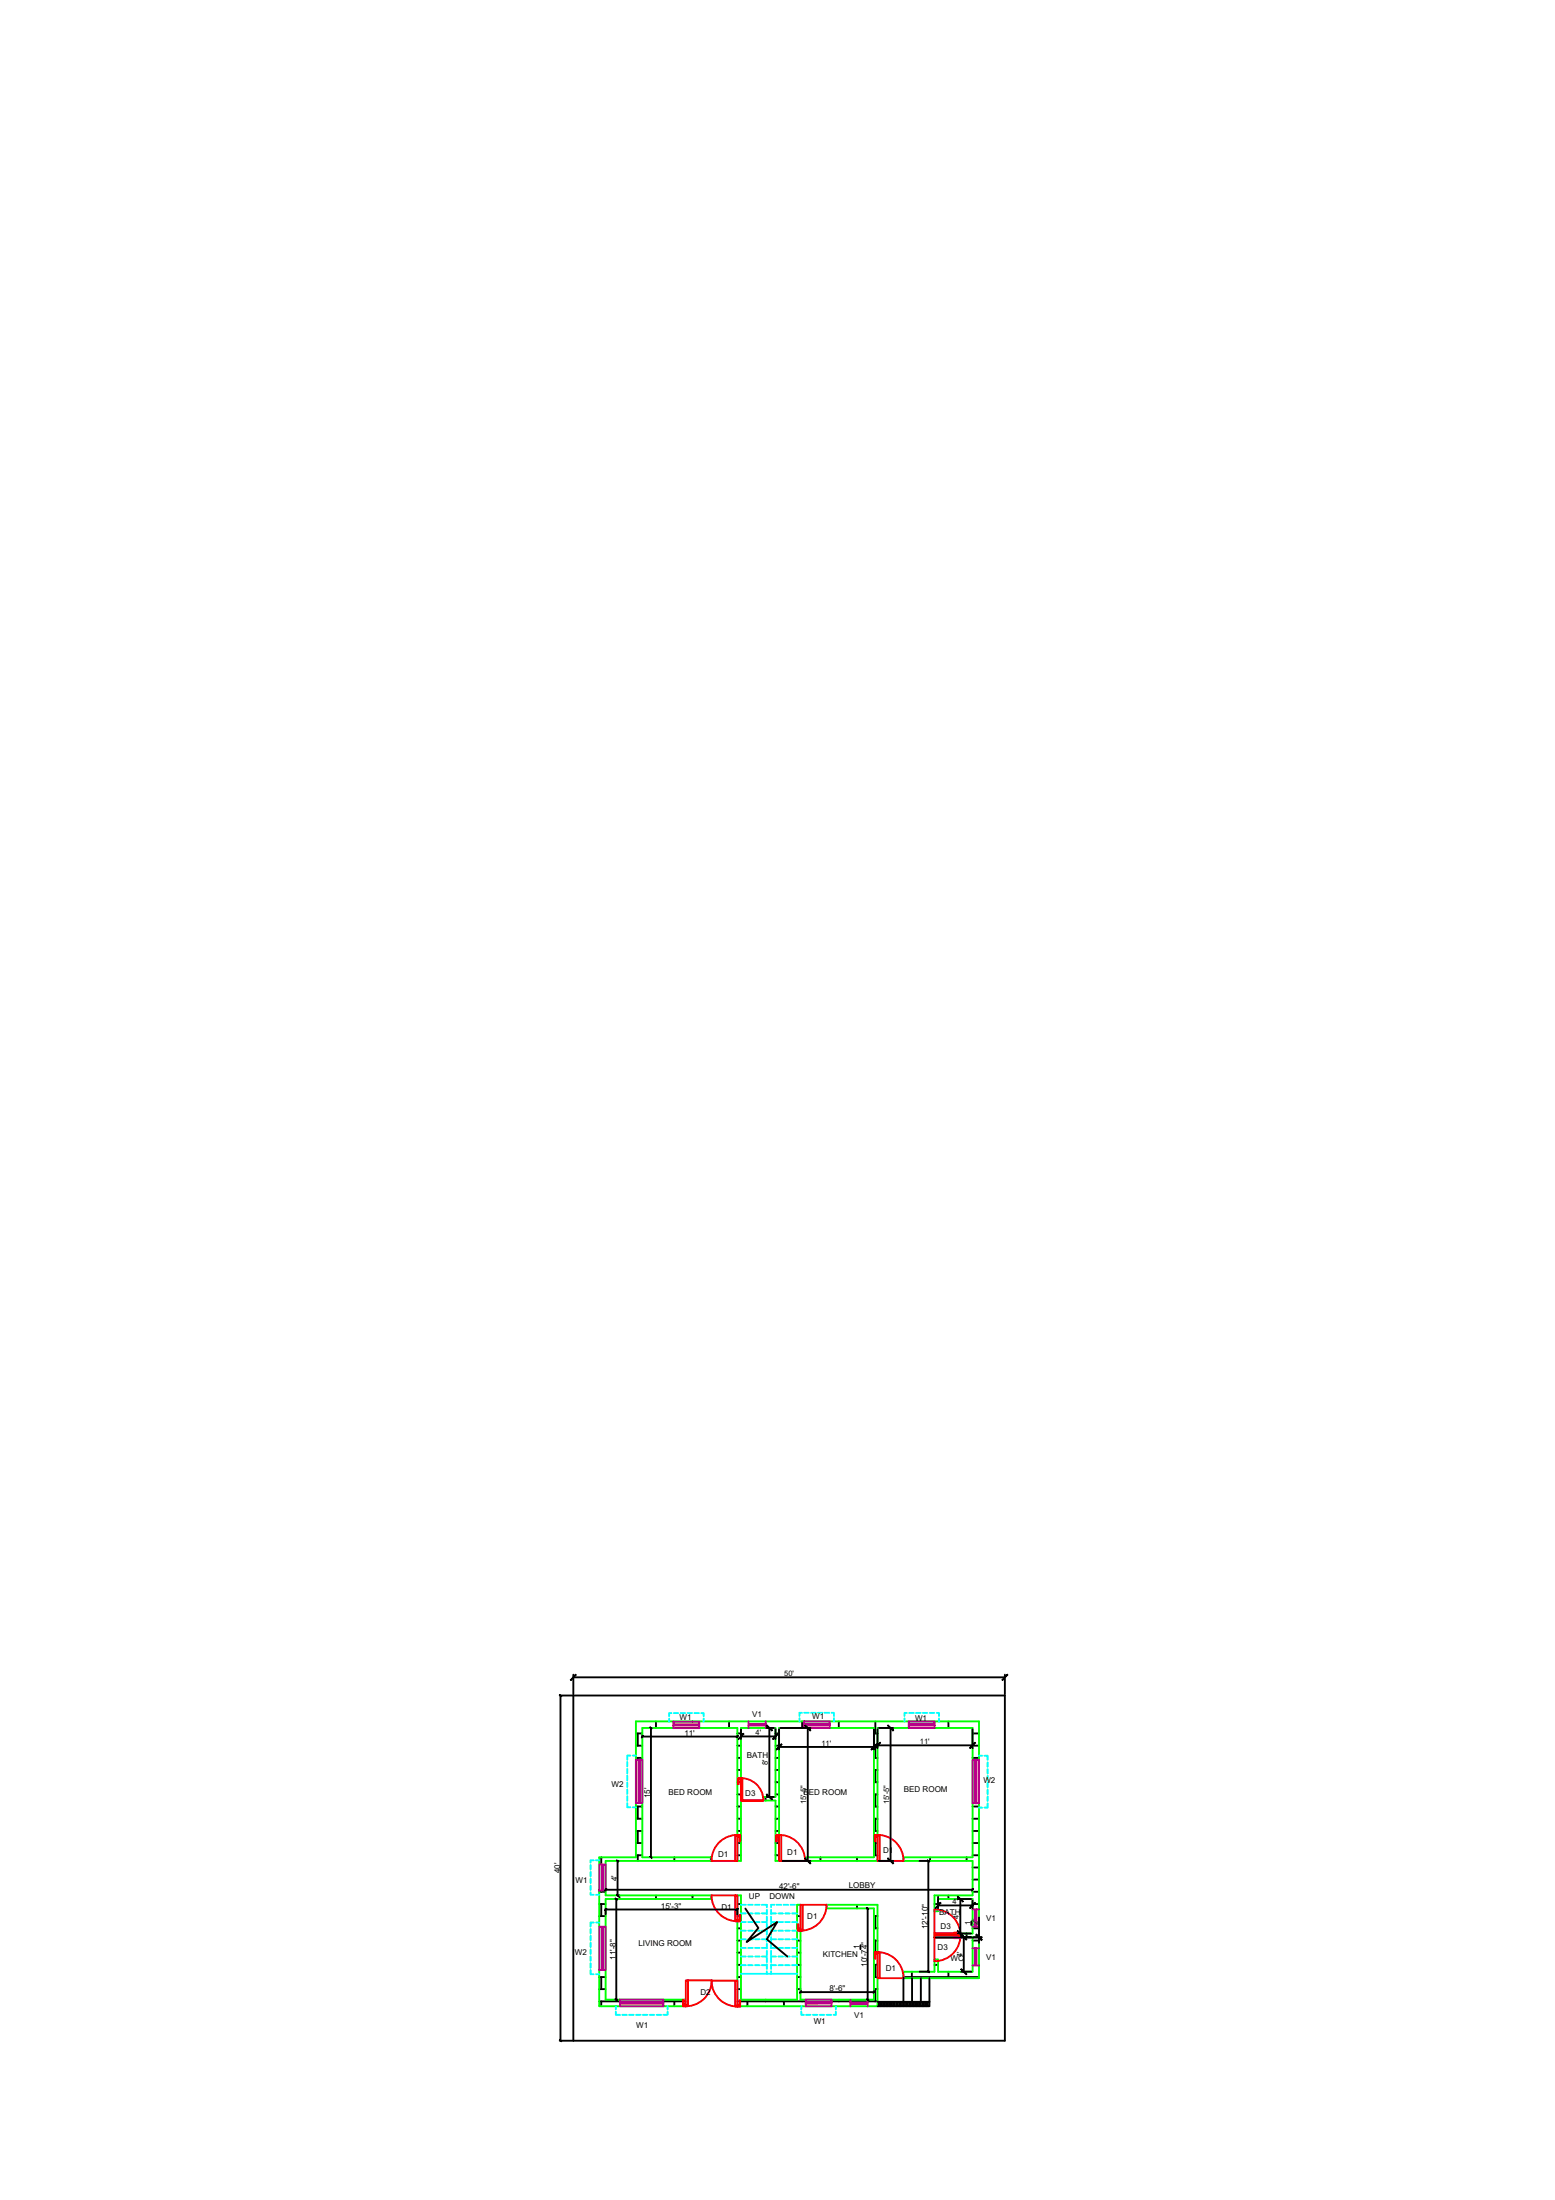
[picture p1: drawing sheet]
<svg xmlns="http://www.w3.org/2000/svg" width="210mm" height="297mm" viewBox="0 0 210 297" stroke-linecap="round" stroke-linejoin="round" font-family="sans-serif">
<!-- layer: LINE -->
<g fill="none" stroke="#000" stroke-width=".25">
<path d="M77.4 228.9h58.2v46.6h-58.2zM118.5 270.3h7M118.6 270.3v.6M118.9 270.3v.6M119 270.3v.6M119.2 270.3v.6M119.4 270.3v.6M119.6 270.3v.6M119.8 270.3v.6M120 270.3v.6M120.2 270.3v.6M120.4 270.3v.6"/>
<path d="M120.6 270.3v.6M120.8 270.3v.6M121 270.3v.6M121.2 270.3v.6M121.4 270.3v.6M121.6 270.3v.6M121.8 270.3v.6M121.9 267.1v3.8M122.2 270.3v.6M122.4 270.3v.6M122.5 270.3v.6M122.7 270.3v.6"/>
<path d="M122.9 270.3v.6M123.1 267.1v3.8M123.3 270.3v.6M123.5 270.3v.6M123.7 270.3v.6M123.9 270.3v.6M124.1 270.3v.6M124.3 267.1v3.8M124.5 270.3v.6M124.7 270.3v.6M124.9 270.3v.6M125.1 270.3v.6"/>
<path d="M125.3 270.3v.6M125.5 270.3v.6h-7M125.5 267.1v3.2"/>
</g>
<!-- layer: DIM -->
<g fill="none" stroke="#000" stroke-width=".25">
<path d="M75.6 228.9h1.7M75.7 228.9v46.6M77.4 226.1v2.7M77.4 226.5h58.2M85.8 234h.9M85.8 235.7h.9M85.8 237.3h.9M86.1 234v1.7M86.1 237.3v.3M86.7 234.3v.1M86.7 234.5h12.8M87.9 233.3v17.5"/>
<path d="M87.9 233.3h.1M88.5 232.4v.9M93.5 232.4v.1M98.4 232.4v.9M99.5 234h.5M99.5 235.7h.5M99.5 237.3h.5M99.5 239h.5M99.5 234.3v.1M100 233.5v1.3M100 234.4h4.7M103.5 233.3h1"/>
<path d="M103.9 233.3v9.3M104.7 234h.5M104.7 235.7h.5M104.7 237.3h.5M104.7 239h.5M104.7 233.5v1.3M105.2 233.5v2.7M105.2 235.9h12.8M105.3 233.3h4.1M108.3 232.4v.9M109 233.3v18M113.2 232.4v.9"/>
<path d="M118 234h.5M118 235.7h.5M118 237.3h.5M118 239h.5M118 233.5v2.7M118.2 232.4v1.6M118.2 235.7v1.6M118.2 239v1.6M118.5 233.5v2.5M118.5 235.7h12.8M118.6 233.3h2M120.2 233.3v18"/>
<path d="M128 232.4v.9M131.3 234h.9M131.3 235.7h.9M131.3 237.3h.9M131.3 233.5v2.5M135.6 226.1v2.7M80.9 255.4h.9M80.9 257.1h.9M80.9 258.7h.9M81.2 250.8v.9M81.2 255.3v.1M81.2 257.1v1.6"/>
<path d="M81.8 255v.2M81.8 257.7v.8M81.8 255.2h49.5M81.8 257.8h17.7M83.1 256.4h.2M83.2 256.4v13.6M83.4 251.3v4.6M83.4 251.3h.1M83.4 255.9h.1M83.6 255.9v.5M85.8 243.9h.9M85.8 245.6h.9"/>
<path d="M85.8 247.2h.9M85.8 248.8h.9M85.8 250.5h.9M86.1 243.9v1.7M86.1 247.2v1.6M86.1 250.5v.8M87.9 250.8h.1M88.5 255.9v.5M91 250.8v.5M93.5 255.9v.5M96 250.8v.5M99.5 240.6h.1"/>
<path d="M99.5 242.3h.5M99.5 243.9h.5M99.5 245.6h.5M99.5 247.2h.5M99.5 248.8h.5M99.5 250.5h.5M99.5 257.1h.5M99.5 258.7h.3M99.5 257.7v.8M99.7 240.6h.3M99.9 258.7h.1M100.6 257.7l1.8 2.6-1.6 1.9 4.1-2.7-1.4 2.3 2.8 2.4"/>
<path d="M103.3 242.6v.5M103.5 242.6h1M104.7 240.6h.5M104.7 242.3h.5M104.7 243.9h.5M104.7 245.6h.5M104.7 247.2h.5M104.7 248.8h.5M104.7 250.5h.5M105.6 251.3h3.8M107.6 258.7h.5M110.8 250.8v.5"/>
<path d="M115.7 250.8v.5M115.7 257.2v.5M117 257.7h.1M117.1 257.7v12.3M118 240.6h.5M118 242.3h.5M118 243.9h.5M118 245.6h.5M118 247.2h.5M118 248.8h.5M118 250.5h.5M118 258.7h.5"/>
<path d="M118.2 242.3v1.6M118.2 245.6v1.6M118.2 248.8v1.7M118.2 258.7v1.7M118.6 251.3h2M124.1 251.3h1.3M125.3 251.3v14.9M125.5 250.8v.5M126.1 257.1h.5M126.6 256.1v1.5M126.6 257.3h4.7M128 255.9v.5"/>
<path d="M129.3 256.4h1.8M129.6 256.4v4.7M130.5 250.8v.5M131.1 259.4v.5M131.3 243.9h.9M131.3 245.6h.9M131.3 247.2h.9M131.3 248.8h.9M131.3 250.5h.9M131.3 252.1h.9M131.3 253.8h.9M131.3 255.4h.9"/>
<path d="M131.3 257.1h.9M131.3 255v.1M131.3 256.6v1M132.2 258.9v3.4M75.6 275.5h1.7M80.9 266.9h.9M80.9 268.6h.9M80.9 270.2h2.8M81.2 266.9v1.7M81.2 270.2v.7M83.1 270h.2M83.6 270v.2"/>
<path d="M89.5 270.2h2.7M91 270.2v.7M92.3 270.2h.2M99.5 260.4h.5M99.5 262h.5M99.5 263.6h.5M99.5 265.3h.5M99.5 266.9h.5M99.5 268.6h.5M99.5 270.2h.3M99.9 270.2h8.9M100.9 270.2v.7"/>
<path d="M103.3 270v.2M105.8 270.2v.7M107.6 260.4h.1M107.6 262h.5M107.6 263.6h.5M107.6 265.3h.5M107.6 266.9h.5M107.6 268.6h.5M107.8 260.4h.3M108.1 268.8v.1M108.1 269h9.9M108.3 270v.2"/>
<path d="M112.3 270.2h6.2M113.2 270v.2M115.7 270.2v.2M116.1 262.6v.6M117.2 270h.1M118 260.4h.5M118 262h.5M118 263.6h.1M118 265.3h.5M118 266.9h.5M118 268.6h.5M118 268.8v.1"/>
<path d="M118.2 262v1.6M118.2 265.3v1.6M118.2 268.6v1.6M121.9 266.9h10.3M123.1 266.2v.7M124.1 266.2h1.3M125.5 266.9v.2M126.1 265.3h.5M126.3 261.6h6.2M128 266.2v.7M129.3 261.1h1.8M129.7 266.2h1.4"/>
<path d="M129.7 261.5h1.4M130.1 261.5v4.7M130.5 261.1v.4M130.5 266.9v.2M131.3 260.4h.9M131.3 262h.9M131.5 261.5h1"/>
</g>
<!-- layer: WALL -->
<path d="M85.8 232.4h46.4v34.7h-10.3v-.9h4.2v-1.6h.5v1.6h4.7v-4.7h-5.2v-.4h5.2v-4.7h-4.7v1.6h-.5v-2.1h5.2v-4.6h-9.4v-.5h9.4v-17.5h-12.8v18h-9.8v-.5h9.3v-17.5h-12.8v18h-.5v-8.2h-1.7v-.5h1.7v-9.3h-4.7v18h-.5v-18h-12.8v17.5h9.3v.5h-14.2v4.6h14.2v.5h-14.2v13.6h10.7v.9h-11.6v-20.1h4.9zM99.5 255.9h.5v14.1h7.6v-12.8h.5v12.8h9.9v-12.3h-6.4v-.5h6.9v13.7h-19z" fill="none" stroke="#0f0" stroke-width=".25"/>
<!-- layer: STAIRS -->
<g fill="none" stroke="#0ff" stroke-width=".25">
<path d="M100 259.5h.7M100 258.3h.7M100 257.2h.7M101 259.5h.6M101 258.3h.6M101 257.2h.6M101.9 259.5h.6M101.9 258.3h.6M101.9 257.2h.6M102.8 257.2h.7v.3M102.8 259.5h.7M102.8 258.3h.7"/>
<path d="M103.5 257.8v.7M103.5 258.8v.6M103.5 259.7v.6M104.1 257.8v.7M104.1 258.8v.6M104.1 259.7v.6M104.1 259.5h.7M104.1 258.3h.7M104.5 257.2h-.4v.3M104.8 257.2h.7M105.1 259.5h.6M105.1 258.3h.6"/>
<path d="M105.8 257.2h.6M106 259.5h.6M106 258.3h.6M106.7 257.2h.6M106.9 259.5h.7M106.9 258.3h.7M107.6 257.2h.5M100 266.5h7.6M100 265.3h.7M100 264.2h.7M100 263h.7M100 261.8h.7"/>
<path d="M100 260.7h.7M101 265.3h.6M101 264.2h.6M101 263h.6M101 261.8h.6M101 260.7h.6M101.9 265.3h.6M101.9 264.2h.6M101.9 263h.6M101.9 261.8h.6M101.9 260.7h.6M102.8 265.3h.7"/>
<path d="M102.8 264.2h.7M102.8 263h.7M102.8 261.8h.7M102.8 260.7h.7M103.5 260.6v.6M103.5 261.5v.7M103.5 262.5v.6M103.5 263.4v.6M103.5 264.3v.6M103.5 265.2v.6M103.5 266.2v.3M104.1 260.6v.6"/>
<path d="M104.1 261.5v.7M104.1 262.5v.6M104.1 263.4v.6M104.1 264.3v.6M104.1 265.2v.6M104.1 266.2v.3M104.1 265.3h.7M104.1 264.2h.7M104.1 263h.7M104.1 261.8h.7M104.1 260.7h.7M105.1 265.3h.6"/>
<path d="M105.1 264.2h.6M105.1 263h.6M105.1 261.8h.6M105.1 260.7h.6M106 265.3h.6M106 264.2h.6M106 263h.6M106 261.8h.6M106 260.7h.6M106.9 265.3h.7M106.9 264.2h.7M106.9 263h.7"/>
<path d="M106.9 261.8h.7M106.9 260.7h.7"/>
</g>
<!-- layer: DOOR -->
<g fill="none" stroke="#f00" stroke-width=".25">
<path d="M99.2 255.9v3.5h.3v-3.5h-3.5a3.5 3.5 0 0 0 3.9 3.5M99.5 247.8h.4v.8h-.1v-.6h-.3M99.5 259.2h.3v-.7h.1v.9h-.4M99.6 240.1a3 3 0 0 1 3.4 3M99.9 247.8a3.5 3.5 0 0 0-3.9 3.5h3.5v-3.5h-.3v3.5M100 243.1h3h-3v-3h.2v3M100 240.1h-.4v.8h.1v-.7h.3M104.8 247.8a3.5 3.5 0 0 1 3.9 3.5h-3.5v-3.5h.3v3.5M105.2 247.8h-.4v.8h.1v-.6h.3M108.4 257.2v3.5h-.3v-3.5h3.5a3.5 3.5 0 0 1-3.9 3.5M118.1 247.8a3.5 3.5 0 0 1 3.8 3.5h-3.4v-3.5h.3v3.5M118.5 247.8h-.4v.8h.1v-.6h.3"/>
<path d="M126.1 257.8v3.5h3.5v-.3h-3.5M126.1 257.8a3.5 3.5 0 0 1 3.5 3.9M92.6 270.7h-.3v-.7h-.1v.9h.4M92.9 267.4v3.5h-.3v-3.5h3.5a3.5 3.5 0 0 1-3.9 3.5M96 267.4a3.5 3.5 0 0 0 3.9 3.5M96 267.4h3.5v3.5h-.3v-3.5M99.5 270.7h.3v-.6h.1v.8h-.4M108.1 260.5h-.3v-.7h-.1v.9h.4M118.1 263.6a3.5 3.5 0 0 1 3.9 3.5M118.5 263.6h-.4v.9h.1v-.7h.3M118.8 267.1v-3.5h-.3v3.5h3.4M128.8 260.9h.8v.8h-.8v-.1h.6v-.6h-.6z"/>
<path d="M129.6 260.9a3.5 3.5 0 0 1-3.5 3.9v-3.5h3.5v.3h-3.5"/>
</g>
<!-- layer: WINDOWS -->
<g fill="none" stroke="#b8008a" stroke-width=".25">
<path d="M85.8 237.6h.9v5.8h-.9zM86.2 237.6v5.8M86.4 237.6v5.8M90.9 232.5h3.5v.8h-3.5zM90.9 232.8h3.5M90.9 233h3.5M101 232.4v.9M101 232.8h2.4M101 233h2.4M103.4 232.4v.9M108.5 232.4h3.5v.9h-3.5zM108.5 232.8h3.5"/>
<path d="M108.5 233h3.5M122.7 232.4h3.5v.9h-3.5zM122.7 232.8h3.5M122.7 233h3.5M131.3 237.6h.9v5.9h-.9zM131.6 237.6v5.9M131.8 237.6v5.9M80.9 251.7h.9v3.5l-.9 .1zM81.2 251.7v3.5M81.4 251.7v3.5M131.3 257.8h.9M131.6 257.8v2.3"/>
<path d="M131.8 257.8v2.3M80.9 260.1h.9v5.9h-.9zM81.2 260.1v5.9M81.4 260.1v5.9M83.7 270h5.8v.9h-5.8zM83.7 270.5h5.8M83.7 270.3h5.8M108.8 270h3.5v.9h-3.5zM108.8 270.3h3.5M112.3 270.5h-3.5M114.8 270.6h2.3M114.8 270v.9"/>
<path d="M114.8 270.4h2.3M117.1 270v.9M131.3 260.1h.9M131.3 263h.9M131.3 265.4h.9M131.6 263v2.4M131.8 263v2.4"/>
</g>
<!-- layer: CHAJJA -->
<g fill="none" stroke="#0ff" stroke-width=".25">
<path d="M84.7 237.9v.6M84.7 238.8v.6M84.7 239.7v.7M85.1 237h-.4v.6M85.4 237h.4M90.3 232v.5M90.6 231.3h-.3v.4M91 231.3h.6M91.9 231.3h.6M92.8 231.3h.6M93.7 231.3h.6M94.7 231.3h.3v.4"/>
<path d="M95 232v.5M107.9 232v.4M108.3 231.3h-.4v.4M108.5 231.3h.7M109.5 231.3h.6M110.4 231.3h.6M111.3 231.3h.6M112.3 231.3h.3v.4M112.6 232v.4M122.1 232v.4M122.4 231.3h-.3v.4M122.7 231.3h.6"/>
<path d="M123.6 231.3h.7M124.6 231.3h.6M125.5 231.3h.6M126.4 231.3h.4v.4M126.8 232v.4M132.2 237.1h.4M132.9 237.1h.4v.5M133.3 237.9v.7M133.3 238.9v.6M133.3 239.8v.6M79.7 255.5v.3h.4M79.7 251.8v.6"/>
<path d="M79.7 252.7v.7M79.7 253.6v.7M79.7 254.6v.6M80.1 251.2h-.4v.3M80.1 259.6h-.4v.5M80.4 251.2h.5M80.5 255.8h.4M80.5 259.6h.4M84.7 243.4v.6h.4M84.7 240.7v.6M84.7 241.6v.6M84.7 242.5v.6"/>
<path d="M85.4 244h.4M132.2 244.1h.4M133.3 243.5v.6h-.4M133.3 240.7v.6M133.3 241.6v.7M133.3 242.6v.6M79.7 266v.6h.4M79.7 260.4v.7M79.7 261.4v.6M79.7 262.3v.6M79.7 263.2v.6M79.7 264.1v.7"/>
<path d="M79.7 265.1v.6M80.5 266.6h.4M83.1 271.6v.4h.6M83.1 270.9v.4M84 272h.6M84.9 272h.6M85.9 272h.6M86.8 272h.6M87.7 272h.6M88.6 272h.6M90.1 271.6v.4h-.6M90.1 270.9v.4"/>
<path d="M108.2 271.6v.4h.3M108.2 270.9v.4M108.8 272h.6M109.7 272h.6M110.6 272h.7M111.6 272h.6M112.8 271.6v.4h-.3M112.8 270.9v.4"/>
</g>
<!-- layer: DIM -->
<g fill="#000" stroke="#000" stroke-width=".13">
<path d="M75.5 228.8l.3 .3zM75.5 228.8l.3 .3z"/>
<path d="M77.7 226.1l-.6 .8 .7-.7zM77.7 226.1l-.6 .8-.1-.1z"/>
<path d="M86.8 234.3l-.2 .3zM86.8 234.3l-.2 .3z"/>
<path d="M87.7 233.2l.3 .2zM87.7 233.2l.3 .2z"/>
<path d="M99.4 234.6l.2-.3zM99.6 234.3l-.2 .3z"/>
<path d="M100.3 234l-.6 .9 .7-.8zM100.3 234l-.6 .9-.1-.1z"/>
<path d="M103.4 233l.8 .7 .1-.1zM103.4 233l.1-.1 .8 .7z"/>
<path d="M105 234l-.7 .8 .1 .1zM105 234l.1 .1-.7 .8z"/>
<path d="M105.5 235.5l-.7 .8 .8-.8zM105.5 235.5l-.7 .8v-.1z"/>
<path d="M108.6 233l.8 .7v-.1zM108.6 233l.1-.1 .7 .7z"/>
<path d="M117.6 236.2l.1 .1 .6-.8zM118.3 235.5h.1l-.7 .8z"/>
<path d="M118.8 235.3l-.7 .8 .8-.8zM118.8 235.3l-.7 .8v-.1z"/>
<path d="M119.8 233l.7 .7 .1-.1zM119.8 233l.1-.1 .7 .7z"/>
<path d="M131.6 235.3l-.7 .7v.1zM131.6 235.3h.1l-.8 .8z"/>
<path d="M135.2 226.8l.1 .1 .7-.8zM136 226.1v.1l-.7 .7z"/>
<path d="M81.9 255l-.3 .3zM81.9 255l-.3 .3z"/>
<path d="M81.9 257.7l-.3 .2zM81.9 257.7l-.3 .2z"/>
<path d="M83.3 255.8l.2 .2zM83.2 255.8l.3 .2z"/>
<path d="M83 256.3l.3 .2zM83 256.3l.3 .2z"/>
<path d="M83.2 251.1l.3 .3zM83.2 251.1l.3 .3z"/>
<path d="M87.7 250.7l.3 .2zM87.7 250.7l.3 .2z"/>
<path d="M99.4 257.9l.2-.2zM99.6 257.7l-.2 .2z"/>
<path d="M103.5 242.2l-.1 .1 .9 .6zM103.4 242.3l.9 .6-.1 .1z"/>
<path d="M108.7 250.9h-.1l.8 .7zM108.6 250.9l.8 .7v.1z"/>
<path d="M117 257.6l.2 .2zM117 257.6l.2 .2z"/>
<path d="M119.9 250.9h-.1l.8 .7zM119.8 250.9l.8 .7-.1 .1z"/>
<path d="M125.2 251.1l.3 .3zM125.2 251.1l.3 .3z"/>
<path d="M126.9 256.9l-.6 .8 .7-.8zM126.9 256.9l-.6 .8-.1-.1z"/>
<path d="M129.2 256.1l.7 .7 .1-.1zM129.3 256l.7 .7-.8-.6z"/>
<path d="M131.6 256.9l-.7 .7v.1zM131.6 256.9h.1l-.8 .8z"/>
<path d="M131.1 255.3l.3-.3zM131.4 255l-.2 .3z"/>
<path d="M75.6 275.4l.2 .2zM75.5 275.4l.3 .2z"/>
<path d="M83 269.9l.3 .2zM83 269.9l.3 .2z"/>
<path d="M108.2 268.8l-.2 .3zM108.2 268.8l-.2 .3z"/>
<path d="M117 269.9l.2 .2zM117 269.9l.2 .2z"/>
<path d="M118.1 268.8l-.2 .3zM118.1 268.8l-.2 .3z"/>
<path d="M125.2 266.1l.3 .2zM125.2 266.1l.3 .2z"/>
<path d="M129.3 260.7h-.1l.8 .7zM129.2 260.7l.8 .7-.1 .1z"/>
<path d="M129.7 265.9l.8 .6-.7-.7zM129.7 265.9l.8 .6-.1 .1z"/>
<path d="M129.7 261.2l.7 .7h.1zM129.7 261.2l.1-.1 .7 .8z"/>
<path d="M131.8 261.1l-.1 .1 .9 .7zM131.7 261.2l.9 .7h-.1z"/>
<path d="M131.7 261.3l.8 .7 .1-.1zM131.7 261.3l.1-.1 .8 .7z"/>
</g>
<g font-size="1.1">
<text x="91.7" y="232.2">W1</text>
<text x="101.5" y="231.8">V1</text>
<text x="109.6" y="232.1">W1</text>
<text x="123.5" y="232.4">W1</text>
<text x="92.4" y="234.4">11'</text>
<text x="100.8" y="237.4">BATH</text>
<text x="82.6" y="241.3">W2</text>
<text x="87.8" y="242.8" transform="rotate(-90 87.8 242.8)">15'</text>
<text x="90.2" y="242.3">BED ROOM</text>
<text x="100.6" y="242.5">D3</text>
<text x="108.5" y="242.3">BED ROOM</text>
<text x="122" y="242">BED ROOM</text>
<text x="132.7" y="240.8">W2</text>
<text x="96.9" y="250.8">D1</text>
<text x="106.3" y="250.5">D1</text>
<text x="119.2" y="250.2">D1</text>
<text x="75.6" y="252.9" transform="rotate(-90 75.6 252.9)">40'</text>
<text x="77.7" y="254.3">W1</text>
<text x="83.3" y="254" transform="rotate(-90 83.3 254)">4'</text>
<text x="89.2" y="257.8">15'-3&quot;</text>
<text x="97.4" y="257.8">D1</text>
<text x="101.1" y="256.4">UP</text>
<text x="103.9" y="256.4">DOWN</text>
<text x="105.2" y="255.1">42'-6&quot;</text>
<text x="114.6" y="254.9">LOBBY</text>
<text x="77.6" y="264">W2</text>
<text x="86.2" y="262.7">LIVING ROOM</text>
<text x="109" y="259">D1</text>
<text x="116" y="263.2" transform="rotate(-90 116 263.2)">1</text>
<text x="125.3" y="260.5" transform="rotate(-90 125.3 260.5)">12'-10&quot;</text>
<text x="126.6" y="263.3">D3</text>
<text x="126.8" y="258.6">BATH</text>
<text x="127" y="260.4">D3</text>
<text x="133.1" y="259.3">V1</text>
<text x="83.1" y="264.6" transform="rotate(-90 83.1 264.6)">11'-8&quot;</text>
<text x="94.6" y="269.3">D2</text>
<text x="111.1" y="264.3">KITCHEN</text>
<text x="112" y="268.9">8'-6&quot;</text>
<text x="117" y="265.6" transform="rotate(-90 117 265.6)">10'-74&quot;</text>
<text x="119.6" y="266.1">D1</text>
<text x="128.3" y="264.7">WC</text>
<text x="133.1" y="264.6">V1</text>
<text x="85.9" y="273.8">W1</text>
<text x="109.8" y="273.2">W1</text>
<text x="115.3" y="272.5">V1</text>
</g>
<g font-size="1">
<text x="105.9" y="226.3">50'</text>
<text x="102" y="234.3">4'</text>
<text x="103.7" y="238.3" transform="rotate(-90 103.7 238.3)">8'</text>
<text x="110.9" y="235.7">11'</text>
<text x="124.2" y="235.5">11'</text>
<text x="108.8" y="243.6" transform="rotate(-90 108.8 243.6)">15'-5&quot;</text>
<text x="120" y="243.6" transform="rotate(-90 120 243.6)">15'-5&quot;</text>
<text x="128.6" y="257.1">4'</text>
<text x="129.4" y="259.1" transform="rotate(-90 129.4 259.1)">4'</text>
<text x="131" y="259.9" transform="rotate(-90 131 259.9)">1</text>
<text x="132" y="259.9" transform="rotate(-90 132 259.9)">2&quot;</text>
<text x="129.9" y="264.3" transform="rotate(-90 129.9 264.3)">4'</text>
</g>
</svg>
